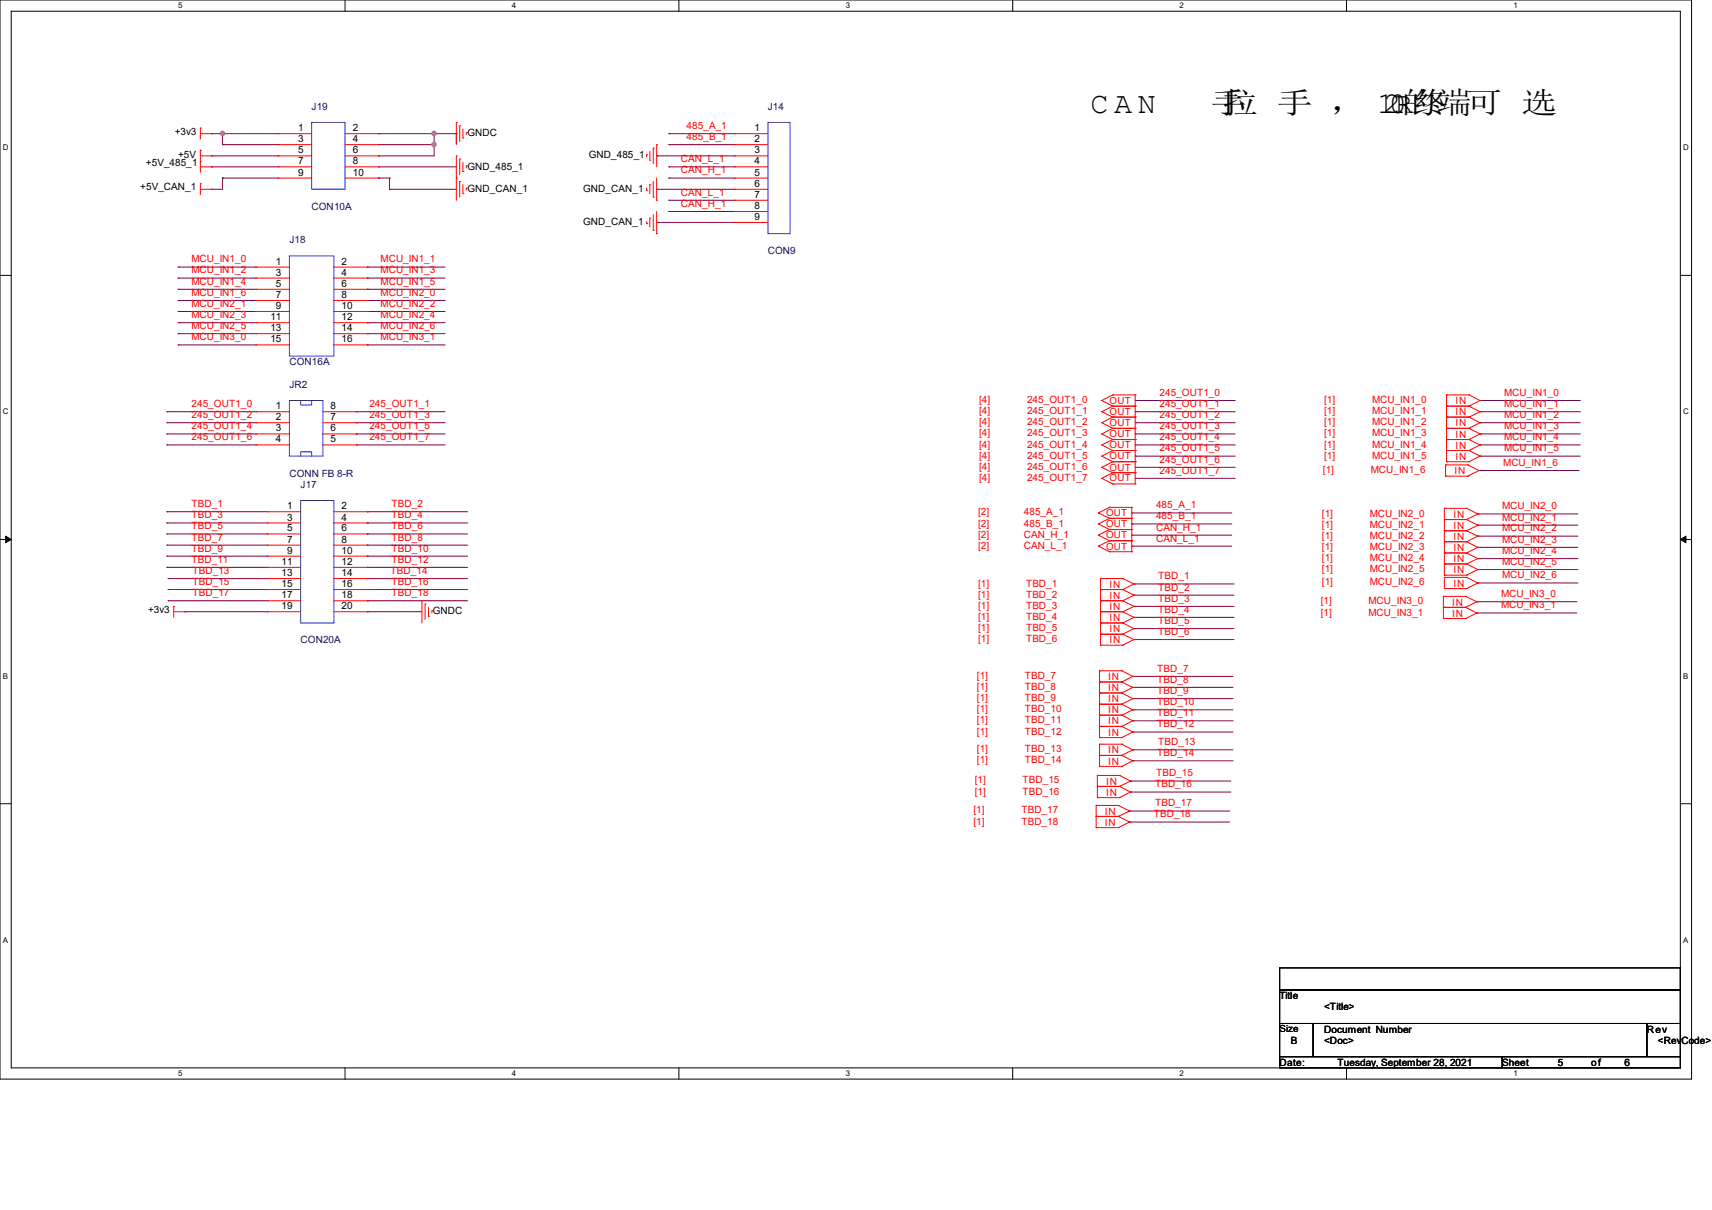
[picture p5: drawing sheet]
<svg xmlns="http://www.w3.org/2000/svg" width="297mm" height="210mm" viewBox="0 0 297 210" stroke-linecap="round" stroke-linejoin="round" font-family="sans-serif">
<path d="M0 0h293.5v187.3h-293.5zM1.9 1.9h289.6v183.4h-289.6z" fill="none" stroke="#000" stroke-width=".17"/>
<g fill="#fff">
<path d="M30.9 .2h.8v1.5h-.8z"/>
<path d="M30.9 185.5h.8v1.6h-.8z"/>
</g>
<path d="M59.9 0v1.9M59.9 185.3v2" fill="none" stroke="#000" stroke-width=".17"/>
<g fill="#fff">
<path d="M88.8 .2h.8v1.5h-.8z"/>
<path d="M88.8 185.5h.8v1.6h-.8z"/>
</g>
<path d="M117.8 0v1.9M117.8 185.3v2" fill="none" stroke="#000" stroke-width=".17"/>
<g fill="#fff">
<path d="M146.7 .2h.8v1.5h-.8z"/>
<path d="M146.7 185.5h.8v1.6h-.8z"/>
</g>
<path d="M175.7 0v1.9M175.7 185.3v2" fill="none" stroke="#000" stroke-width=".17"/>
<g fill="#fff">
<path d="M204.6 .2h.8v1.5h-.8z"/>
<path d="M204.6 185.5h.8v1.6h-.8z"/>
</g>
<path d="M233.6 0v1.9M233.6 185.3v2" fill="none" stroke="#000" stroke-width=".17"/>
<g fill="#fff">
<path d="M262.6 .2h.7v1.5h-.7z"/>
<path d="M262.6 185.5h.7v1.6h-.7z"/>
<path d="M.5 24.8h1v1.6h-1z"/>
<path d="M292 24.8h1v1.6h-1z"/>
<path d="M.5 70.7h1v1.5h-1z"/>
<path d="M292 70.7h1v1.5h-1z"/>
</g>
<path d="M0 47.8h1.9M291.5 47.8h2" fill="none" stroke="#000" stroke-width=".17"/>
<g fill="#fff">
<path d="M.5 116.5h.9v1.6h-.9z"/>
<path d="M292 116.5h.9v1.6h-.9z"/>
</g>
<path d="M0 93.6h1.9M291.5 93.6h2" fill="none" stroke="#000" stroke-width=".17"/>
<path d="M1 93l.9 .6-.9 .6zM291.5 93.6l1-.6v1.2z" fill="#000" stroke="#000" stroke-width=".17"/>
<g fill="#fff">
<path d="M.5 162.4h.9v1.5h-.9z"/>
<path d="M292 162.4h.9v1.5h-.9z"/>
</g>
<path d="M0 139.5h1.9M291.5 139.5h2M222 168h69.5v3.8h-69.5zM222 171.8h69.5v5.8h-69.5zM222 177.6h5.8v5.8h-5.8zM227.8 177.6h57.9v5.8h-57.9zM285.7 177.6h5.8v5.8h-5.8zM222 183.4h38.6v1.9h-38.6zM260.6 183.4h30.9v1.9h-30.9z" fill="none" stroke="#000" stroke-width=".17"/>
<g fill="none" stroke="#800040" stroke-width=".17">
<path d="M36.7 23.2h.1M36.7 27.1h.1M36.7 29h.1M36.7 32.9h.1M36.7 27.1h11.6M36.7 23.2h11.6M36.7 29h11.6M38.6 25.1h.1M38.6 23.2h.1M38.6 30.9h.1M38.6 25.1h9.7M38.6 30.9h9.7"/>
<path d="M38.6 30.9v2h-1.9M38.6 23.2v1.9M65.7 23.2h.1M65.7 25.1h.1M65.7 27.1h.1M65.7 29h.1M65.7 30.9h.1M65.7 23.2h13.5M65.7 25.1h9.6M65.7 29h13.5M65.7 30.9h1.9M67.6 30.9h.1"/>
<path d="M67.6 32.9h.1M67.6 32.9h11.6M67.6 30.9v2M75.3 23.2h.1M75.3 25.1h.1M75.3 23.2v3.9h-9.6M79.2 23.2h.1M79.2 23.2v1.7M113.9 27.1h.1M113.9 32.9h.1M113.9 38.6h.1M113.9 27.1h13.5"/>
<path d="M113.9 32.9h13.5M113.9 38.6h13.5M116 23.2h.1M116 25.1h.1M116 29h.1M116 30.9h.1M116 34.8h.1M116 36.7h.1M116 23.2h11.4M116 25.1h11.4M116 29h11.4M116 30.9h11.4"/>
<path d="M116 34.8h11.4M116 36.7h11.4M30.9 46.4h.1M30.9 48.3h.1M30.9 50.2h.1M30.9 52.2h.1M30.9 54.1h.1M30.9 56h.1M30.9 57.9h.1M30.9 59.9h.1M30.9 46.4h13.5M30.9 48.3h13.5"/>
<path d="M30.9 50.2h13.5M30.9 52.2h13.5M30.9 54.1h13.5M30.9 56h13.5M30.9 57.9h13.5M30.9 59.9h13.5M63.7 46.4h.1M63.7 48.3h.1M63.7 50.2h.1M63.7 52.2h.1M63.7 54.1h.1M63.7 56h.1"/>
<path d="M63.7 57.9h.1M63.7 59.9h.1M63.7 46.4h13.5M63.7 48.3h13.5M63.7 50.2h13.5M63.7 52.2h13.5M63.7 54.1h13.5M63.7 56h13.5M63.7 57.9h13.5M63.7 59.9h13.5M29 71.5h.1M29 73.4h.1"/>
<path d="M29 75.3h.1M29 77.2h.1M29 71.5h15.4M29 73.4h15.4M29 75.3h15.4M29 77.2h15.4M61.8 71.5h.1M61.8 73.4h.1M61.8 75.3h.1M61.8 77.2h.1M61.8 71.5h15.4M61.8 73.4h15.4"/>
<path d="M61.8 75.3h15.4M61.8 77.2h15.4M196.9 69.5h.1M196.9 71.5h.1M196.9 73.4h.1M196.9 75.3h.1M196.9 77.2h.1M196.9 79.2h.1M196.9 69.5h17.4M196.9 71.5h17.4M196.9 73.4h17.4M196.9 75.3h17.4"/>
<path d="M196.9 77.2h17.4M196.9 79.2h17.4M256.8 69.5h.1M256.8 71.5h.1M256.8 73.4h.1M256.8 75.3h.1M256.8 77.2h.1M256.8 79.2h.1M256.8 69.5h17.4M256.8 71.5h17.4M256.8 73.4h17.4M256.8 75.3h17.4"/>
<path d="M256.8 77.2h17.4M256.8 79.2h17.4M29 88.8h.1M29 90.8h.1M29 92.7h.1M29 94.6h.1M29 96.5h.1M29 98.5h.1M29 88.8h17.4M29 90.8h17.4M29 92.7h17.4M29 94.6h17.4"/>
<path d="M29 96.5h17.4M29 98.5h17.4M63.7 88.8h.1M63.7 90.8h.1M63.7 92.7h.1M63.7 96.5h.1M63.7 98.5h.1M63.7 94.6h.1M63.7 88.8h17.4M63.7 90.8h17.4M63.7 92.7h17.4M63.7 94.6h17.4"/>
<path d="M63.7 96.5h17.4M63.7 98.5h17.4M196.3 90.9h.1M196.3 89h.1M196.3 94.8h.1M196.3 92.9h.1M196.3 90.9h17.4M196.3 89h17.4M196.3 94.8h17.4M196.3 92.9h17.4M196.9 81.1h.1M196.9 83h.1"/>
<path d="M196.9 81.1h17.4M196.9 83h17.4M256.4 89.2h.1M256.4 91.1h.1M256.4 93h.1M256.4 95h.1M256.4 96.9h.1M256.4 98.8h.1M256.4 89.2h17.3M256.4 91.1h17.3M256.4 93h17.3M256.4 95h17.3"/>
<path d="M256.4 96.9h17.3M256.4 98.8h17.3M256.6 81.7h.1M256.6 81.7h17.3M29.2 100.4h.1M29.2 102.3h.1M29.2 104.3h.1M29.2 100.4h17.2M29.2 102.3h17.2M29.2 104.3h17.2M32 106.2h.1M32 106.2h14.4"/>
<path d="M63.7 100.4h.1M63.7 104.3h.1M63.7 106.2h.1M63.7 102.3h.1M63.7 100.4h17.4M63.7 102.3h17.4M63.7 104.3h17.4M63.7 106.2h9.5M196.5 117.4h.1M196.5 119.3h.1M196.5 117.4h17.4M196.5 119.3h17.4"/>
<path d="M196.7 101.3h.1M196.7 103.3h.1M196.7 105.2h.1M196.7 107.1h.1M196.7 109.1h.1M196.7 111h.1M196.7 101.3h17.4M196.7 103.3h17.4M196.7 105.2h17.4M196.7 107.1h17.4M196.7 109.1h17.4M196.7 111h17.4"/>
<path d="M256.2 104.4h.1M256.2 106.4h.1M256.2 104.4h17.4M256.2 106.4h17.4M256.4 101.2h.1M256.4 101.2h17.3M196.1 135.6h.1M196.1 137.5h.1M196.1 135.6h17.4M196.1 137.5h17.4M196.5 121.2h.1M196.5 123.2h.1"/>
<path d="M196.5 125.1h.1M196.5 127h.1M196.5 130.1h.1M196.5 132h.1M196.5 121.2h17.4M196.5 123.2h17.4M196.5 125.1h17.4M196.5 127h17.4M196.5 130.1h17.4M196.5 132h17.4M196 140.8h.1M196 142.7h.1"/>
<path d="M196 140.8h17.3M196 142.7h17.3"/>
</g>
<g fill="#f0f" stroke="#f0f" stroke-width=".17">
<circle cx="38.6" cy="23.2" r=".38"/>
<circle cx="75.3" cy="23.2" r=".37"/>
<circle cx="75.3" cy="25.1" r=".36"/>
</g>
<g fill="none" stroke="#f00" stroke-width=".17">
<path d="M34.8 26.1h.1M34.8 22.2h.1M34.8 28h.1M34.8 31.9h.1M34.8 27.1h1.9M34.8 22.2v1.9M34.8 26.1v3.8M34.8 31.9v1.9M34.8 23.2h1.9M34.8 29h1.9M34.8 32.9h1.9M36.7 27.1h.1"/>
<path d="M36.7 23.2h.1M36.7 29h.1M36.7 32.9h.1M48.3 23.2h.1M48.3 25.1h.1M48.3 27.1h.1M48.3 29h.1M48.3 30.9h.1M48.3 27.1h5.8M48.3 23.2h5.8M48.3 29h5.8M48.3 25.1h5.8"/>
<path d="M48.3 30.9h5.8M59.9 27.1h5.8M59.9 23.2h5.8M59.9 29h5.8M59.9 25.1h5.8M59.9 30.9h5.8M65.7 23.2h.1M65.7 25.1h.1M65.7 27.1h.1M65.7 29h.1M65.7 30.9h.1M79.2 27.1h.1"/>
<path d="M79.2 21.3h.1M79.2 30.9h.1M79.2 21.3v3.8M79.2 27.1v7.7M79.8 27.6h.1M79.8 21.8h.1M79.8 31.5h.1M79.8 21.8v2.8M79.8 27.6v2.7M79.8 31.5v2.7M80.3 29.8h.1M80.3 24h.1"/>
<path d="M80.3 33.6h.1M80.3 22.4v1.6M80.3 28.2v1.6M80.3 32v1.6M80.9 28.8h.1M80.9 23h.1M80.9 32.6h.1M80.9 23v.4M80.9 28.8v.4M80.9 32.6v.4M112.2 26.8h.1M112.2 33h.1"/>
<path d="M112.2 38.8h.1M112.2 26.8v.4M112.2 32.6v.4M112.2 38.4v.4M112.7 27.8h.1M112.7 32h.1M112.7 37.8h.1M112.7 26.3v1.5M112.7 32v1.6M112.7 37.8v1.6M113.3 25.7h.1M113.3 34.2h.1"/>
<path d="M113.3 40h.1M113.3 25.7v2.7M113.3 31.5v2.7M113.3 37.3v2.7M113.9 25.1h.1M113.9 34.8h.1M113.9 25.1v3.9M113.9 30.9v3.9M113.9 36.7v3.9M127.4 23.2h.1M127.4 25.1h.1M127.4 27.1h.1"/>
<path d="M127.4 29h.1M127.4 30.9h.1M127.4 32.9h.1M127.4 34.8h.1M127.4 36.7h.1M127.4 38.6h.1M127.4 27.1h5.8M127.4 23.2h5.8M127.4 29h5.8M127.4 32.9h5.8M127.4 25.1h5.8M127.4 30.9h5.8"/>
<path d="M127.4 34.8h5.8M127.4 36.7h5.8M127.4 38.6h5.8M44.4 46.4h.1M44.4 48.3h.1M44.4 50.2h.1M44.4 52.2h.1M44.4 54.1h.1M44.4 56h.1M44.4 57.9h.1M44.4 59.9h.1M44.4 46.4h5.8"/>
<path d="M44.4 48.3h5.8M44.4 50.2h5.8M44.4 52.2h5.8M44.4 54.1h5.8M44.4 56h5.8M44.4 57.9h5.8M44.4 59.9h5.8M57.9 46.4h5.8M57.9 48.3h5.8M57.9 50.2h5.8M57.9 52.2h5.8M57.9 54.1h5.8"/>
<path d="M57.9 56h5.8M57.9 57.9h5.8M57.9 59.9h5.8M63.7 46.4h.1M63.7 48.3h.1M63.7 50.2h.1M63.7 52.2h.1M63.7 54.1h.1M63.7 56h.1M63.7 57.9h.1M63.7 59.9h.1M113.9 40.6h.1"/>
<path d="M44.4 71.5h.1M44.4 73.4h.1M44.4 75.3h.1M44.4 77.2h.1M44.4 71.5h5.8M44.4 73.4h5.8M44.4 75.3h5.8M44.4 77.2h5.8M56 71.5h5.8M56 73.4h5.8M56 75.3h5.8M56 77.2h5.8"/>
<path d="M61.8 77.2h.1M61.8 75.3h.1M61.8 73.4h.1M61.8 71.5h.1M191.1 69.5h.1M191.1 71.5h.1M191.1 73.4h.1M191.1 75.3h.1M191.1 77.2h.1M191.1 79.2h.1M191.1 69.5l1.9 1M191.1 71.5l1.9 .9"/>
<path d="M191.1 73.4l1.9 .9M191.1 75.3l1.9 1M191.1 77.2l1.9 1M191.1 79.2l1.9 .9M193 68.5h.1M193 70.5h.1M193 72.4h.1M193 74.3h.1M193 76.3h.1M193 78.2h.1M193 68.5l-1.9 1M193 68.5h3.9"/>
<path d="M193 70.5h3.9M193 70.5l-1.9 1M193 72.4h3.9M193 72.4l-1.9 1M193 74.3h3.9M193 74.3l-1.9 1M193 76.3h3.9M193 76.3l-1.9 .9M193 78.2h3.9M193 78.2l-1.9 1M196.9 68.5h.1M196.9 70.5h.1"/>
<path d="M196.9 72.4h.1M196.9 74.3h.1M196.9 76.3h.1M196.9 78.2h.1M196.9 68.5v15.5M251 70.5h.1M251 68.5h.1M251 72.4h.1M251 74.3h.1M251 76.3h.1M251 78.2h.1M251 68.5h3.8"/>
<path d="M251 70.5h3.8M251 72.4h3.8M251 74.3h3.8M251 76.3h3.8M251 78.2h3.8M251 68.5v11.6M254.8 68.5h.1M254.8 70.5h.1M254.8 72.4h.1M254.8 74.3h.1M254.8 76.3h.1M254.8 78.2h.1"/>
<path d="M254.8 68.5l2 1M254.8 70.5l2 1M254.8 72.4l2 1M254.8 74.3l2 1M254.8 76.3l2 .9M254.8 78.2l2 1M256.8 69.5h.1M256.8 71.5h.1M256.8 73.4h.1M256.8 75.3h.1M256.8 77.2h.1M256.8 79.2h.1"/>
<path d="M256.8 69.5l-2 1M256.8 71.5l-2 .9M256.8 73.4l-2 .9M256.8 75.3l-2 1M256.8 77.2l-2 1M256.8 79.2l-2 .9M46.4 88.8h.1M46.4 90.8h.1M46.4 92.7h.1M46.4 94.6h.1M46.4 96.5h.1M46.4 98.5h.1"/>
<path d="M46.4 88.8h5.8M46.4 90.8h5.8M46.4 92.7h5.8M46.4 94.6h5.8M46.4 96.5h5.8M46.4 98.5h5.8M57.9 88.8h5.8M57.9 90.8h5.8M57.9 92.7h5.8M57.9 94.6h5.8M57.9 96.5h5.8M57.9 98.5h5.8"/>
<path d="M63.7 88.8h.1M63.7 90.8h.1M63.7 92.7h.1M63.7 94.6h.1M63.7 96.5h.1M63.7 98.5h.1M190.5 90.9h.1M190.5 89h.1M190.5 94.8h.1M190.5 92.9h.1M190.5 90.9l2 1M190.5 89l2 1"/>
<path d="M190.5 94.8l2 1M190.5 92.9l2 1M191.1 81.1h.1M191.1 83h.1M191.1 81.1l1.9 .9M191.1 83l1.9 1M192.5 90h.1M192.5 91.9h.1M192.5 88.1h.1M192.5 93.9h.1M192.5 95.8h.1M192.5 90l-2 .9"/>
<path d="M192.5 90h3.8M192.5 91.9h3.8M192.5 88.1l-2 .9M192.5 88.1h3.8M192.5 93.9l-2 .9M192.5 93.9h3.8M192.5 95.8h3.8M192.5 91.9l-2 1M193 80.1h.1M193 82h.1M193 84h.1M193 80.1h3.9"/>
<path d="M193 80.1l-1.9 1M193 82h3.9M193 82l-1.9 1M193 84h3.9M196.3 90h.1M196.3 91.9h.1M196.3 88.1h.1M196.3 93.9h.1M196.3 95.8h.1M196.3 88.1v7.7M196.9 80.1h.1M196.9 82h.1"/>
<path d="M196.9 84h.1M250.6 90.2h.1M250.6 88.2h.1M250.6 92.1h.1M250.6 94h.1M250.6 96h.1M250.6 97.9h.1M250.6 99.8h.1M250.6 88.2v11.6M250.6 88.2h3.8M250.6 90.2h3.8M250.6 92.1h3.8"/>
<path d="M250.6 94h3.8M250.6 96h3.8M250.6 97.9h3.8M250.6 99.8h3.8M250.8 82.6h.1M250.8 80.7h.1M250.8 80.7h3.8M250.8 82.6h3.8M250.8 80.7v1.9M251 80.1h.1M251 80.1h3.8M254.4 88.2h.1"/>
<path d="M254.4 90.2h.1M254.4 92.1h.1M254.4 94h.1M254.4 96h.1M254.4 97.9h.1M254.4 99.8h.1M254.4 88.2l2 1M254.4 90.2l2 .9M254.4 92.1l2 .9M254.4 94l2 1M254.4 96l2 .9M254.4 97.9l2 .9"/>
<path d="M254.6 80.7h.1M254.6 82.6h.1M254.6 80.7l2 1M254.8 80.1h.1M256.4 89.2h.1M256.4 91.1h.1M256.4 93h.1M256.4 95h.1M256.4 96.9h.1M256.4 98.8h.1M256.4 89.2l-2 1M256.4 91.1l-2 1"/>
<path d="M256.4 93l-2 1M256.4 95l-2 1M256.4 96.9l-2 1M256.4 98.8l-2 1M256.6 81.7h.1M256.6 81.7l-2 .9M30.1 105.2h.1M30.1 106.2h1.9M30.1 105.2v1.9M32 106.2h.1M46.4 100.4h.1M46.4 102.3h.1"/>
<path d="M46.4 104.3h.1M46.4 106.2h.1M46.4 106.2h5.8M46.4 100.4h5.8M46.4 102.3h5.8M46.4 104.3h5.8M57.9 106.2h5.8M57.9 100.4h5.8M57.9 102.3h5.8M57.9 104.3h5.8M63.7 100.4h.1M63.7 102.3h.1"/>
<path d="M63.7 104.3h.1M63.7 106.2h.1M73.2 104.3h.1M73.2 104.3v3.8M73.7 104.8h.1M73.7 104.8v2.7M74.3 107h.1M74.3 105.4v1.6M74.9 106h.1M74.9 106v.4M190.8 118.4h.1M190.8 116.4h.1"/>
<path d="M190.8 116.4h3.8M190.8 118.4h3.8M190.8 116.4v11.6M190.9 102.3h.1M190.9 100.4h.1M190.9 104.3h.1M190.9 106.2h.1M190.9 108.1h.1M190.9 110.1h.1M190.9 112h.1M190.9 106.2h3.9M190.9 100.4h3.9"/>
<path d="M190.9 102.3h3.9M190.9 100.4v11.6M190.9 104.3h3.9M190.9 108.1h3.9M190.9 110.1h3.9M190.9 112h3.9M194.6 116.4h.1M194.6 118.4h.1M194.6 116.4l1.9 1M194.6 118.4l1.9 .9M194.8 100.4h.1M194.8 102.3h.1"/>
<path d="M194.8 104.3h.1M194.8 106.2h.1M194.8 108.1h.1M194.8 110.1h.1M194.8 112h.1M194.8 100.4l1.9 .9M194.8 102.3l1.9 1M194.8 104.3l1.9 .9M194.8 106.2l1.9 .9M194.8 108.1l1.9 1M194.8 110.1l1.9 .9M196.5 117.4h.1"/>
<path d="M196.5 119.3h.1M196.5 117.4l-1.9 1M196.5 119.3l-1.9 1M196.7 101.3h.1M196.7 103.3h.1M196.7 105.2h.1M196.7 107.1h.1M196.7 109.1h.1M196.7 111h.1M196.7 101.3l-1.9 1M196.7 103.3l-1.9 1M196.7 105.2l-1.9 1"/>
<path d="M196.7 107.1l-1.9 1M196.7 109.1l-1.9 1M196.7 111l-1.9 1M250.4 105.4h.1M250.4 103.5h.1M250.4 107.4h.1M250.4 103.5h3.9M250.4 105.4h3.9M250.4 103.5v3.9M250.4 107.4h3.9M250.6 102.2h.1M250.6 100.2h.1"/>
<path d="M250.6 100.2h3.8M250.6 102.2h3.8M250.6 100.2v2M254.3 103.5h.1M254.3 105.4h.1M254.3 107.4h.1M254.3 103.5l1.9 .9M254.3 105.4l1.9 1M254.4 100.2h.1M254.4 102.2h.1M254.4 100.2l2 1M256.2 104.4h.1"/>
<path d="M256.2 106.4h.1M256.2 104.4l-1.9 1M256.2 106.4l-1.9 1M256.4 101.2h.1M256.4 101.2l-2 1M190.2 139.8h.1M190.2 139.8h3.8M190.2 139.8v3.8M190.4 136.5h.1M190.4 134.6h.1M190.4 138.4h.1M190.4 134.6h3.8"/>
<path d="M190.4 136.5h3.8M190.4 134.6v3.8M190.4 138.4h3.8M190.8 120.3h.1M190.8 122.2h.1M190.8 124.1h.1M190.8 126.1h.1M190.8 128h.1M190.8 131.1h.1M190.8 129.2h.1M190.8 133h.1M190.8 129.2v3.8"/>
<path d="M190.8 120.3h3.8M190.8 122.2h3.8M190.8 124.1h3.8M190.8 126.1h3.8M190.8 128h3.8M190.8 129.2h3.8M190.8 131.1h3.8M190.8 133h3.8M194 139.8h.1M194 139.8l2 1M194.2 134.6h.1M194.2 136.5h.1"/>
<path d="M194.2 138.4h.1M194.2 134.6l1.9 1M194.2 136.5l1.9 1M194.6 120.3h.1M194.6 122.2h.1M194.6 124.1h.1M194.6 126.1h.1M194.6 128h.1M194.6 129.2h.1M194.6 131.1h.1M194.6 133h.1M194.6 120.3l1.9 .9"/>
<path d="M194.6 122.2l1.9 1M194.6 124.1l1.9 1M194.6 126.1l1.9 .9M194.6 129.2l1.9 .9M194.6 131.1l1.9 .9M196.1 135.6h.1M196.1 137.5h.1M196.1 135.6l-1.9 .9M196.1 137.5l-1.9 .9M196.5 121.2h.1M196.5 123.2h.1M196.5 125.1h.1"/>
<path d="M196.5 127h.1M196.5 130.1h.1M196.5 132h.1M196.5 121.2l-1.9 1M196.5 123.2l-1.9 .9M196.5 125.1l-1.9 1M196.5 127l-1.9 1M196.5 130.1l-1.9 1M196.5 132l-1.9 1M190.2 141.7h.1M190.2 143.6h.1M190.2 141.7h3.8"/>
<path d="M190.2 143.6h3.8M194 141.7h.1M194 143.6h.1M194 141.7l2 1M196 140.8h.1M196 142.7h.1M196 140.8l-2 .9M196 142.7l-2 .9"/>
</g>
<path d="M54.1 21.3h5.8v11.6h-5.8zM133.2 21.3h3.9v19.3h-3.9zM50.2 44.4h7.7v17.4h-7.7zM50.2 69.5h5.8v9.7h-5.8zM52.2 69.5v.8h1.9v-.8M52.2 79.2v-.8h1.9v.8M52.2 86.9h5.7v21.2h-5.7z" fill="none" stroke="#00f" stroke-width=".17"/>
<g font-size="5.2">
<text x="189.2" y="19.6">C A N</text>
<text x="210.1" y="19.6">手</text>
<text x="212" y="19.6">拉 手 ， 120R的端可 选</text>
<text x="245" y="19.6">终</text>
</g>
<g font-size="1.7">
<text x="30.3" y="23.5">+3v3</text>
<text x="51.7" y="22.8">1</text>
<text x="61.2" y="22.8">2</text>
<text x="81.1" y="23.6">GNDC</text>
<text x="130.9" y="22.8">1</text>
<text x="25.3" y="28.8">+5V_485_1</text>
<text x="30.9" y="27.5">+5V</text>
<text x="51.7" y="24.7">3</text>
<text x="51.7" y="26.6">5</text>
<text x="51.7" y="28.5">7</text>
<text x="61.2" y="24.7">4</text>
<text x="61.2" y="26.6">6</text>
<text x="61.2" y="28.5">8</text>
<text x="81.1" y="29.4">GND_485_1</text>
<text x="102.1" y="27.5">GND_485_1</text>
<text x="130.9" y="24.7">2</text>
<text x="130.9" y="26.6">3</text>
<text x="130.9" y="28.5">4</text>
<text x="24.3" y="32.9">+5V_CAN_1</text>
<text x="51.7" y="30.5">9</text>
<text x="61.2" y="30.5">10</text>
<text x="81.1" y="33.3">GND_CAN_1</text>
<text x="101.2" y="33.3">GND_CAN_1</text>
<text x="130.9" y="30.5">5</text>
<text x="130.9" y="32.4">6</text>
<text x="130.9" y="34.3">7</text>
<text x="101.2" y="39.1">GND_CAN_1</text>
<text x="130.9" y="36.3">8</text>
<text x="130.9" y="38.2">9</text>
<text x="47.9" y="45.9">1</text>
<text x="47.9" y="47.8">3</text>
<text x="59.3" y="45.9">2</text>
<text x="59.3" y="47.8">4</text>
<text x="47.9" y="49.8">5</text>
<text x="47.9" y="51.7">7</text>
<text x="47.9" y="53.6">9</text>
<text x="59.3" y="49.8">6</text>
<text x="59.3" y="51.7">8</text>
<text x="59.3" y="53.6">10</text>
<text x="46.9" y="55.6">11</text>
<text x="46.9" y="57.5">13</text>
<text x="46.9" y="59.4">15</text>
<text x="59.3" y="55.6">12</text>
<text x="59.3" y="57.5">14</text>
<text x="59.3" y="59.4">16</text>
<text x="47.9" y="71">1</text>
<text x="57.4" y="71">8</text>
<text x="47.9" y="72.9">2</text>
<text x="47.9" y="74.9">3</text>
<text x="47.9" y="76.8">4</text>
<text x="57.4" y="76.8">5</text>
<text x="57.4" y="74.9">6</text>
<text x="57.4" y="72.9">7</text>
<text x="49.8" y="88.4">1</text>
<text x="59.3" y="88.4">2</text>
<text x="49.8" y="90.3">3</text>
<text x="49.8" y="92.2">5</text>
<text x="49.8" y="94.2">7</text>
<text x="59.3" y="90.3">4</text>
<text x="59.3" y="92.2">6</text>
<text x="59.3" y="94.2">8</text>
<text x="48.8" y="98">11</text>
<text x="48.8" y="100">13</text>
<text x="48.8" y="101.9">15</text>
<text x="49.8" y="96.1">9</text>
<text x="59.3" y="96.1">10</text>
<text x="59.3" y="98">12</text>
<text x="59.3" y="100">14</text>
<text x="59.3" y="101.9">16</text>
<text x="25.7" y="106.4">+3v3</text>
<text x="48.8" y="103.8">17</text>
<text x="48.8" y="105.7">19</text>
<text x="59.3" y="103.8">18</text>
<text x="59.3" y="105.7">20</text>
<text x="75.1" y="106.6">GNDC</text>
<text x="222" y="173.4">Title</text>
<text x="222" y="179.2">Size</text>
<text x="229.7" y="175.3">&lt;Title&gt;</text>
<text x="229.7" y="179.2">Document Number</text>
<text x="285.7" y="179.2">Rev</text>
<text x="222" y="185">Date:</text>
<text x="223.9" y="181.1">B</text>
<text x="229.7" y="181.1">&lt;Doc&gt;</text>
<text x="232.1" y="185">Tuesday, September 28, 2021</text>
<text x="260.6" y="185">Sheet</text>
<text x="270.2" y="185">5</text>
<text x="276.1" y="185">of</text>
<text x="281.8" y="185">6</text>
<text x="287.6" y="181.1">&lt;RevCode&gt;</text>
</g>
<g font-size="1.7" fill="#000080">
<text x="54.1" y="19">J19</text>
<text x="133.2" y="19">J14</text>
<text x="54.1" y="36.4">CON10A</text>
<text x="50.2" y="42.2">J18</text>
<text x="133.2" y="44.1">CON9</text>
<text x="50.2" y="63.4">CON16A</text>
<text x="50.2" y="67.3">JR2</text>
<text x="50.2" y="82.7">CONN FB 8-R</text>
<text x="52.2" y="84.6">J17</text>
<text x="52.2" y="111.7">CON20A</text>
</g>
<g font-size="1.7" fill="#f00">
<text x="119.1" y="22.4">485_A_1</text>
<text x="118.1" y="28.2">CAN_L_1</text>
<text x="119.1" y="24.3">485_B_1</text>
<text x="118.1" y="30.1">CAN_H_1</text>
<text x="118.1" y="34">CAN_L_1</text>
<text x="118.1" y="35.9">CAN_H_1</text>
<text x="33.2" y="45.6">MCU_IN1_0</text>
<text x="33.2" y="47.5">MCU_IN1_2</text>
<text x="66" y="45.6">MCU_IN1_1</text>
<text x="66" y="47.5">MCU_IN1_3</text>
<text x="33.2" y="49.4">MCU_IN1_4</text>
<text x="33.2" y="51.3">MCU_IN1_6</text>
<text x="33.2" y="53.3">MCU_IN2_1</text>
<text x="66" y="49.4">MCU_IN1_5</text>
<text x="66" y="51.3">MCU_IN2_0</text>
<text x="66" y="53.3">MCU_IN2_2</text>
<text x="33.2" y="55.2">MCU_IN2_3</text>
<text x="33.2" y="57.1">MCU_IN2_5</text>
<text x="33.2" y="59.1">MCU_IN3_0</text>
<text x="66" y="55.2">MCU_IN2_4</text>
<text x="66" y="57.1">MCU_IN2_6</text>
<text x="66" y="59.1">MCU_IN3_1</text>
<text x="33.2" y="70.7">245_OUT1_0</text>
<text x="64.1" y="70.7">245_OUT1_1</text>
<text x="169.9" y="70">[4]</text>
<text x="169.9" y="71.9">[4]</text>
<text x="178.2" y="70">245_OUT1_0</text>
<text x="178.2" y="71.9">245_OUT1_1</text>
<text x="192.5" y="70.1">OUT</text>
<text x="201.1" y="68.7">245_OUT1_0</text>
<text x="201.1" y="70.7">245_OUT1_1</text>
<text x="229.7" y="70">[1]</text>
<text x="229.7" y="71.9">[1]</text>
<text x="238" y="70">MCU_IN1_0</text>
<text x="238" y="71.9">MCU_IN1_1</text>
<text x="252.5" y="70.1">IN</text>
<text x="261" y="68.7">MCU_IN1_0</text>
<text x="261" y="70.7">MCU_IN1_1</text>
<text x="33.2" y="72.6">245_OUT1_2</text>
<text x="33.2" y="74.5">245_OUT1_4</text>
<text x="33.2" y="76.4">245_OUT1_6</text>
<text x="64.1" y="72.6">245_OUT1_3</text>
<text x="64.1" y="74.5">245_OUT1_5</text>
<text x="64.1" y="76.4">245_OUT1_7</text>
<text x="169.9" y="73.8">[4]</text>
<text x="169.9" y="75.7">[4]</text>
<text x="169.9" y="77.7">[4]</text>
<text x="178.2" y="73.8">245_OUT1_2</text>
<text x="178.2" y="75.7">245_OUT1_3</text>
<text x="178.2" y="77.7">245_OUT1_4</text>
<text x="192.5" y="72">OUT</text>
<text x="192.5" y="73.9">OUT</text>
<text x="192.5" y="75.9">OUT</text>
<text x="192.5" y="77.8">OUT</text>
<text x="201.1" y="72.6">245_OUT1_2</text>
<text x="201.1" y="74.5">245_OUT1_3</text>
<text x="201.1" y="76.4">245_OUT1_4</text>
<text x="229.7" y="73.8">[1]</text>
<text x="229.7" y="75.7">[1]</text>
<text x="229.7" y="77.7">[1]</text>
<text x="238" y="73.8">MCU_IN1_2</text>
<text x="238" y="75.7">MCU_IN1_3</text>
<text x="238" y="77.7">MCU_IN1_4</text>
<text x="252.5" y="72.1">IN</text>
<text x="252.5" y="74">IN</text>
<text x="252.5" y="75.9">IN</text>
<text x="252.5" y="77.9">IN</text>
<text x="261" y="72.6">MCU_IN1_2</text>
<text x="261" y="74.5">MCU_IN1_3</text>
<text x="261" y="76.4">MCU_IN1_4</text>
<text x="169.9" y="79.6">[4]</text>
<text x="169.9" y="81.5">[4]</text>
<text x="169.9" y="83.5">[4]</text>
<text x="178.2" y="79.6">245_OUT1_5</text>
<text x="178.2" y="81.5">245_OUT1_6</text>
<text x="178.2" y="83.5">245_OUT1_7</text>
<text x="192.5" y="79.7">OUT</text>
<text x="192.5" y="81.7">OUT</text>
<text x="192.5" y="83.6">OUT</text>
<text x="201.1" y="78.4">245_OUT1_5</text>
<text x="201.1" y="80.3">245_OUT1_6</text>
<text x="201.1" y="82.2">245_OUT1_7</text>
<text x="229.5" y="82.1">[1]</text>
<text x="229.7" y="79.6">[1]</text>
<text x="237.8" y="82.1">MCU_IN1_6</text>
<text x="238" y="79.6">MCU_IN1_5</text>
<text x="252.3" y="82.3">IN</text>
<text x="252.5" y="79.8">IN</text>
<text x="260.8" y="80.9">MCU_IN1_6</text>
<text x="261" y="78.4">MCU_IN1_5</text>
<text x="33.2" y="88">TBD_1</text>
<text x="33.2" y="90">TBD_3</text>
<text x="67.9" y="88">TBD_2</text>
<text x="67.9" y="90">TBD_4</text>
<text x="169.7" y="89.5">[2]</text>
<text x="177.6" y="89.5">485_A_1</text>
<text x="191.9" y="89.6">OUT</text>
<text x="200.6" y="88.2">485_A_1</text>
<text x="229.3" y="89.7">[1]</text>
<text x="237.6" y="89.7">MCU_IN2_0</text>
<text x="252.1" y="89.8">IN</text>
<text x="260.6" y="88.4">MCU_IN2_0</text>
<text x="33.2" y="91.9">TBD_5</text>
<text x="33.2" y="93.8">TBD_7</text>
<text x="33.2" y="95.7">TBD_9</text>
<text x="67.9" y="91.9">TBD_6</text>
<text x="67.9" y="95.7">TBD_10</text>
<text x="67.9" y="93.8">TBD_8</text>
<text x="169.7" y="91.4">[2]</text>
<text x="169.7" y="95.3">[2]</text>
<text x="169.7" y="93.3">[2]</text>
<text x="177.6" y="91.4">485_B_1</text>
<text x="177.6" y="95.3">CAN_L_1</text>
<text x="177.6" y="93.3">CAN_H_1</text>
<text x="191.9" y="91.5">OUT</text>
<text x="191.9" y="95.4">OUT</text>
<text x="191.9" y="93.4">OUT</text>
<text x="200.6" y="90.1">485_B_1</text>
<text x="200.6" y="94">CAN_L_1</text>
<text x="200.6" y="92.1">CAN_H_1</text>
<text x="229.3" y="91.6">[1]</text>
<text x="229.3" y="93.5">[1]</text>
<text x="229.3" y="95.5">[1]</text>
<text x="237.6" y="91.6">MCU_IN2_1</text>
<text x="237.6" y="93.5">MCU_IN2_2</text>
<text x="237.6" y="95.5">MCU_IN2_3</text>
<text x="252.1" y="91.8">IN</text>
<text x="252.1" y="93.7">IN</text>
<text x="252.1" y="95.6">IN</text>
<text x="260.6" y="90.3">MCU_IN2_1</text>
<text x="260.6" y="92.2">MCU_IN2_2</text>
<text x="260.6" y="94.2">MCU_IN2_3</text>
<text x="33.2" y="97.7">TBD_11</text>
<text x="33.4" y="99.6">TBD_13</text>
<text x="33.4" y="101.5">TBD_15</text>
<text x="67.8" y="99.6">TBD_14</text>
<text x="67.9" y="97.7">TBD_12</text>
<text x="67.9" y="101.5">TBD_16</text>
<text x="169.7" y="101.8">[1]</text>
<text x="178" y="101.8">TBD_1</text>
<text x="200.9" y="100.5">TBD_1</text>
<text x="229.3" y="101.6">[1]</text>
<text x="229.3" y="97.4">[1]</text>
<text x="229.3" y="99.3">[1]</text>
<text x="237.6" y="101.6">MCU_IN2_6</text>
<text x="237.6" y="97.4">MCU_IN2_4</text>
<text x="237.6" y="99.3">MCU_IN2_5</text>
<text x="252.1" y="101.8">IN</text>
<text x="252.1" y="97.6">IN</text>
<text x="252.1" y="99.5">IN</text>
<text x="260.6" y="100.4">MCU_IN2_6</text>
<text x="260.6" y="96.1">MCU_IN2_4</text>
<text x="260.6" y="98">MCU_IN2_5</text>
<text x="33.4" y="103.5">TBD_17</text>
<text x="67.9" y="103.5">TBD_18</text>
<text x="169.7" y="103.8">[1]</text>
<text x="169.7" y="105.7">[1]</text>
<text x="169.7" y="107.6">[1]</text>
<text x="178" y="103.8">TBD_2</text>
<text x="178" y="105.7">TBD_3</text>
<text x="178" y="107.6">TBD_4</text>
<text x="192.5" y="102">IN</text>
<text x="192.5" y="103.9">IN</text>
<text x="192.5" y="105.9">IN</text>
<text x="192.5" y="107.8">IN</text>
<text x="200.9" y="102.5">TBD_2</text>
<text x="200.9" y="104.4">TBD_3</text>
<text x="200.9" y="106.3">TBD_4</text>
<text x="229.1" y="104.9">[1]</text>
<text x="229.1" y="106.8">[1]</text>
<text x="237.4" y="104.9">MCU_IN3_0</text>
<text x="237.4" y="106.8">MCU_IN3_1</text>
<text x="251.9" y="105.1">IN</text>
<text x="251.9" y="107">IN</text>
<text x="260.4" y="103.6">MCU_IN3_0</text>
<text x="260.4" y="105.6">MCU_IN3_1</text>
<text x="169.7" y="109.5">[1]</text>
<text x="169.7" y="111.5">[1]</text>
<text x="178" y="109.5">TBD_5</text>
<text x="178" y="111.5">TBD_6</text>
<text x="192.5" y="109.7">IN</text>
<text x="192.5" y="111.7">IN</text>
<text x="200.9" y="108.3">TBD_5</text>
<text x="200.9" y="110.2">TBD_6</text>
<text x="169.5" y="117.9">[1]</text>
<text x="169.5" y="119.8">[1]</text>
<text x="177.8" y="117.9">TBD_7</text>
<text x="177.8" y="119.8">TBD_8</text>
<text x="192.3" y="118">IN</text>
<text x="192.3" y="120">IN</text>
<text x="200.8" y="116.6">TBD_7</text>
<text x="200.8" y="118.5">TBD_8</text>
<text x="169.5" y="121.7">[1]</text>
<text x="169.5" y="123.6">[1]</text>
<text x="169.5" y="125.6">[1]</text>
<text x="177.8" y="121.7">TBD_9</text>
<text x="177.8" y="123.6">TBD_10</text>
<text x="177.8" y="125.6">TBD_11</text>
<text x="192.3" y="121.9">IN</text>
<text x="192.3" y="123.8">IN</text>
<text x="192.3" y="125.7">IN</text>
<text x="200.8" y="120.4">TBD_9</text>
<text x="200.8" y="122.4">TBD_10</text>
<text x="200.8" y="124.3">TBD_11</text>
<text x="169.5" y="127.5">[1]</text>
<text x="169.5" y="130.6">[1]</text>
<text x="177.8" y="127.5">TBD_12</text>
<text x="177.8" y="130.6">TBD_13</text>
<text x="192.3" y="127.7">IN</text>
<text x="192.3" y="130.8">IN</text>
<text x="200.8" y="126.2">TBD_12</text>
<text x="200.8" y="131.2">TBD_14</text>
<text x="200.9" y="129.3">TBD_13</text>
<text x="169.1" y="136">[1]</text>
<text x="169.1" y="137.9">[1]</text>
<text x="169.5" y="132.5">[1]</text>
<text x="177.4" y="136">TBD_15</text>
<text x="177.4" y="137.9">TBD_16</text>
<text x="177.8" y="132.5">TBD_14</text>
<text x="191.9" y="136.2">IN</text>
<text x="192.3" y="132.7">IN</text>
<text x="200.4" y="136.7">TBD_16</text>
<text x="200.6" y="134.7">TBD_15</text>
<text x="168.9" y="141.2">[1]</text>
<text x="168.9" y="143.1">[1]</text>
<text x="177.2" y="141.2">TBD_17</text>
<text x="177.2" y="143.1">TBD_18</text>
<text x="191.7" y="141.4">IN</text>
<text x="191.7" y="143.3">IN</text>
<text x="191.9" y="138.1">IN</text>
<text x="200.2" y="141.9">TBD_18</text>
<text x="200.4" y="140">TBD_17</text>
</g>
<g font-size="1.4">
<text x="30.9" y="1.4">5</text>
<text x="88.8" y="1.4">4</text>
<text x="146.7" y="1.4">3</text>
<text x="204.6" y="1.4">2</text>
<text x="262.6" y="1.4">1</text>
<text x=".5" y="26.1">D</text>
<text x="292" y="26.1">D</text>
<text x=".5" y="71.9">C</text>
<text x="292" y="71.9">C</text>
<text x=".5" y="117.8">B</text>
<text x="292" y="117.8">B</text>
<text x=".5" y="163.6">A</text>
<text x="292" y="163.6">A</text>
<text x="30.9" y="186.8">5</text>
<text x="88.8" y="186.8">4</text>
<text x="146.7" y="186.8">3</text>
<text x="204.6" y="186.8">2</text>
<text x="262.6" y="186.8">1</text>
</g>
</svg>
